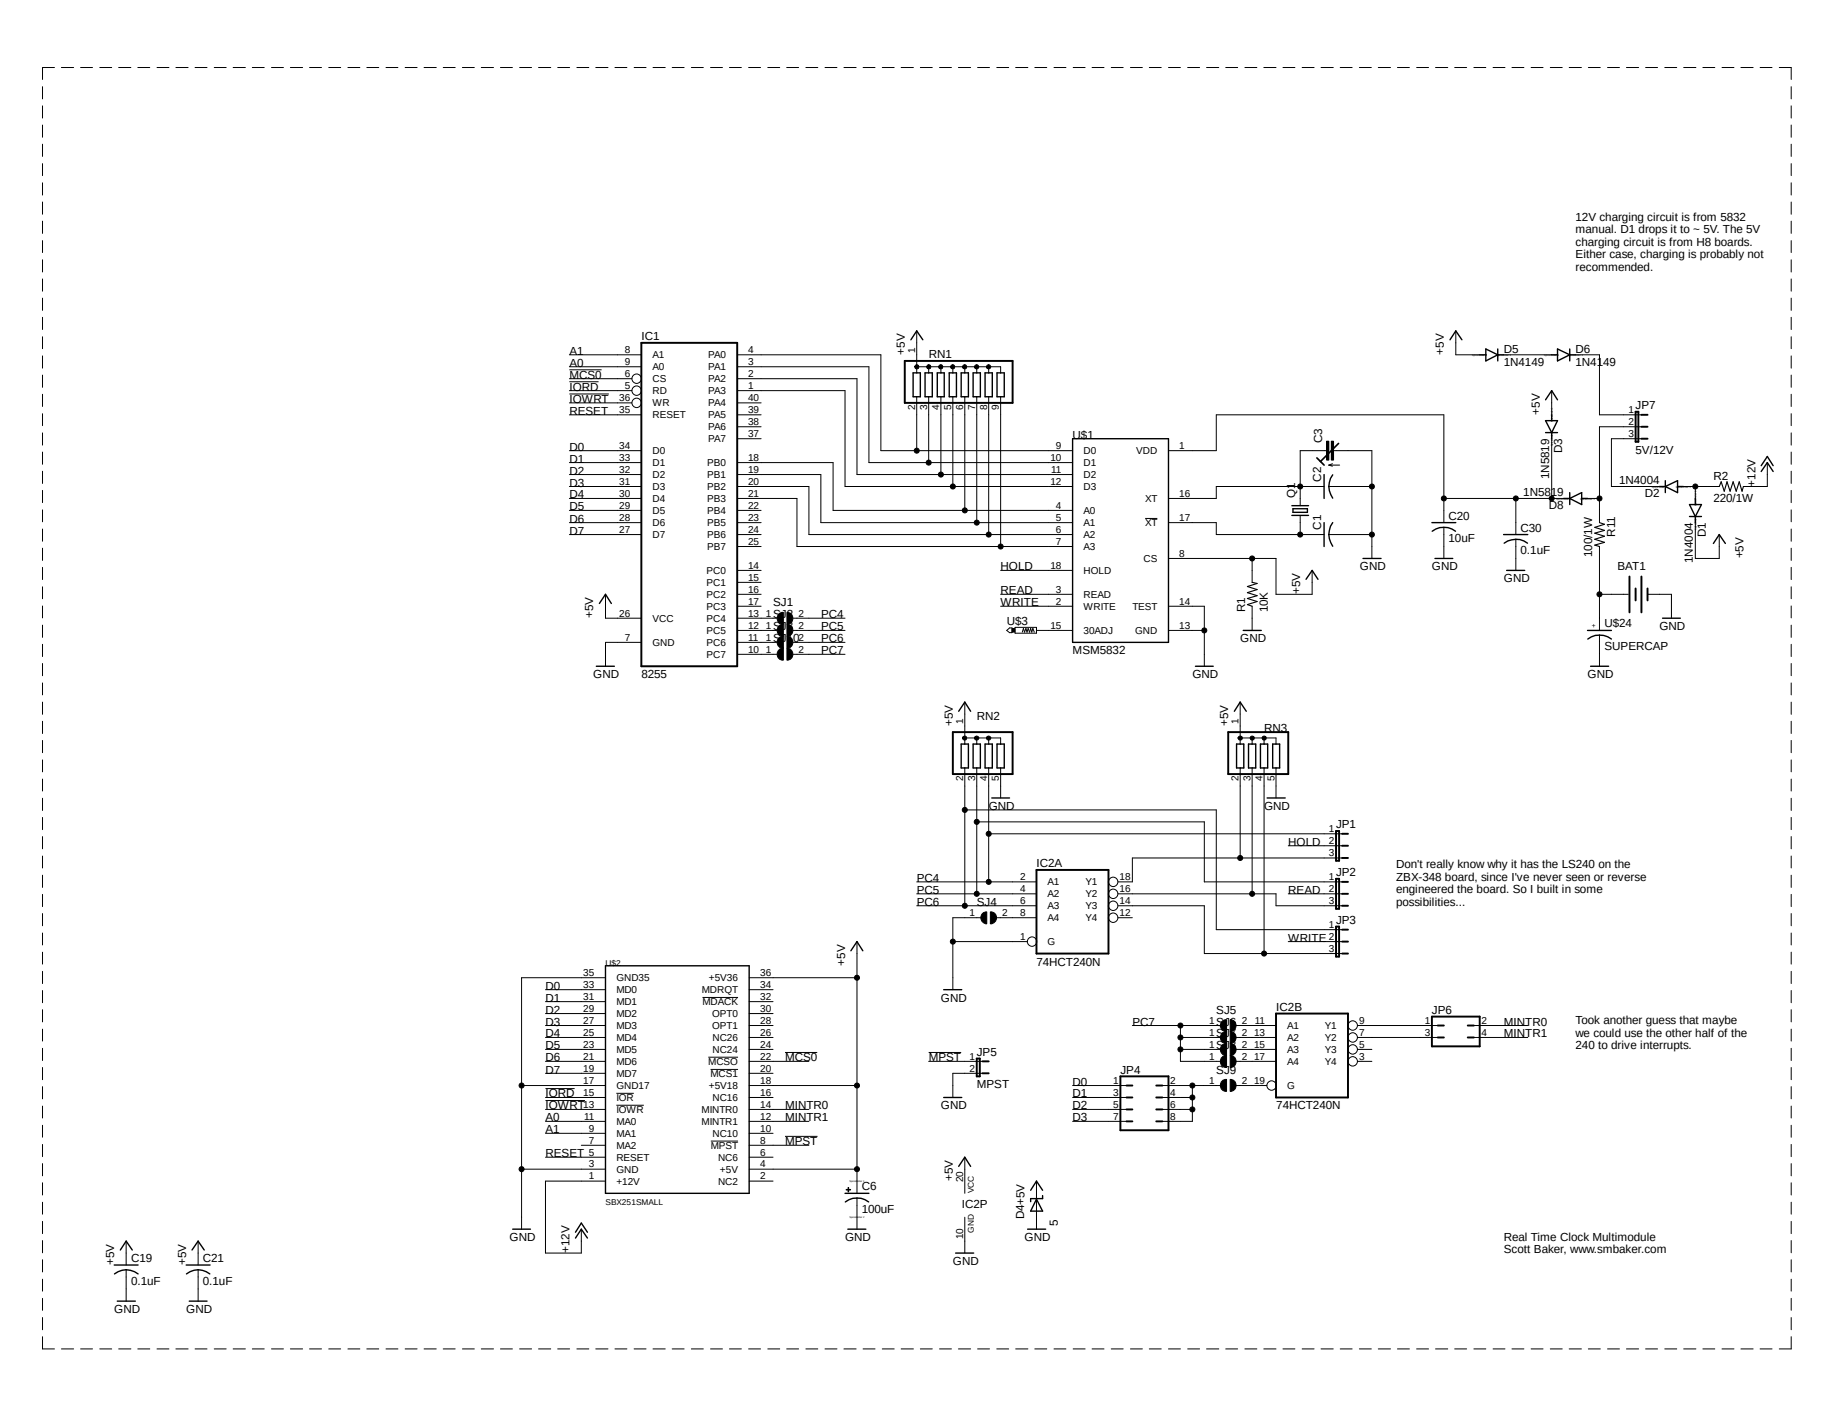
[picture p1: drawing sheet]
<svg xmlns="http://www.w3.org/2000/svg" width="279mm" height="216mm" viewBox="0 0 279 216" stroke-linecap="round" stroke-linejoin="round" font-family="sans-serif">
<path d="M6.4 10.2l266.6 195.5M273 10.2l-266.6 195.5" fill="none" stroke="#fff" stroke-width=".15"/>
<g fill="none" stroke="#000" stroke-width=".15">
<path d="M6.5 13.2v1.9M6.5 16.1v1.9M6.5 19v1.9M8.3 10.3h-1.8v1.8M9.4 10.3h1.8M12.3 10.3h1.8M15.2 10.3h1.8M18.1 10.3h1.8M21 10.3h1.8M23.9 10.3h1.8M26.8 10.3h1.9M29.7 10.3h1.8"/>
<path d="M32.6 10.3h1.9M35.5 10.3h1.9M38.4 10.3h1.9M41.4 10.3h1.8M44.2 10.3h1.9M47.2 10.3h1.8M50.1 10.3h1.8M53 10.3h1.8M55.9 10.3h1.8M58.8 10.3h1.8M61.7 10.3h1.8M64.6 10.3h1.9"/>
<path d="M67.5 10.3h1.8M70.4 10.3h1.9M73.3 10.3h1.9M76.2 10.3h1.9M79.2 10.3h1.8M82 10.3h1.9M85 10.3h1.8M87.9 10.3h1.8M90.8 10.3h1.8M93.7 10.3h1.8M96.6 10.3h1.8M99.5 10.3h1.8"/>
<path d="M102.4 10.3h1.8M105.3 10.3h1.8M108.2 10.3h1.9M111.1 10.3h1.8M114 10.3h1.9M117 10.3h1.8M119.8 10.3h1.9M122.8 10.3h1.8M125.7 10.3h1.8M128.6 10.3h1.8M131.5 10.3h1.8M134.4 10.3h1.8"/>
<path d="M137.3 10.3h1.8M140.2 10.3h1.8M143.1 10.3h1.8M146 10.3h1.9M148.9 10.3h1.8M151.8 10.3h1.9M154.7 10.3h1.9M157.6 10.3h1.9M160.6 10.3h1.8M163.5 10.3h1.8M166.4 10.3h1.8M169.3 10.3h1.8"/>
<path d="M172.2 10.3h1.8M175.1 10.3h1.8M178 10.3h1.8M180.9 10.3h1.9M183.8 10.3h1.9M186.7 10.3h1.9M189.7 10.3h1.8M192.5 10.3h1.9M195.5 10.3h1.8M198.4 10.3h1.8M201.3 10.3h1.8M204.2 10.3h1.8"/>
<path d="M207.1 10.3h1.8M210 10.3h1.8M212.9 10.3h1.8M215.8 10.3h1.8M218.7 10.3h1.9M221.6 10.3h1.8M224.5 10.3h1.9M227.5 10.3h1.8M230.3 10.3h1.9M233.3 10.3h1.8M236.2 10.3h1.8M239.1 10.3h1.8"/>
<path d="M242 10.3h1.8M244.9 10.3h1.8M247.8 10.3h1.8M250.7 10.3h1.8M253.6 10.3h1.8M256.5 10.3h1.9M259.4 10.3h1.8M262.3 10.3h1.9M265.2 10.3h1.9M268.1 10.3h1.9M271.1 10.3h1.8v1.8M272.9 13.2v1.9"/>
<path d="M272.9 16.1v1.9M272.9 19v1.9M6.5 22v1.8M6.5 24.9v1.9M6.5 27.9v1.8M6.5 30.8v1.8M6.5 33.7v1.9M6.5 36.7v1.8M6.5 39.6v1.8M272.9 22v1.8M272.9 24.9v1.9M272.9 27.9v1.8"/>
<path d="M272.9 30.8v1.8M272.9 33.7v1.9M272.9 36.7v1.8M272.9 39.6v1.8M6.5 42.5v1.9M6.5 45.4v1.9M6.5 48.3v1.9M6.5 51.3v1.8M6.5 54.2v1.9M6.5 57.1v1.9M86.7 56.3h5M86.7 58.2h4.5"/>
<path d="M86.7 54.1h11M86.7 55.9h11M86.7 57.7h9.6M86.7 59.5h9.6M112.3 57.7h18.3v14.6h32.8M112.3 54.1h21.9v14.6h29.2M112.3 55.9h20.1v14.6h31M112.3 59.5h16.4v14.6h34.7M139.4 55.7l.3-.2 .2 .2 .1 .2-.1 .2-.2 .1-.3-.1v-.2h.3h-.3zM139.7 55.9h12.7v.9M139.7 50.4v6.4M141.3 55.7l.2-.2 .2 .2 .1 .2-.1 .2-.2 .1-.2-.1-.1-.2h.3h-.3z"/>
<path d="M141.5 55.9v.9M143.1 55.7l.2-.2 .3 .2v.2v.2l-.3 .1-.2-.1-.1-.2 .3-.1v.1h-.3zM143.3 55.9v.9M144.9 55.7l.3-.2 .2 .2 .1 .2-.1 .2-.2 .1-.3-.1-.1-.2 .4-.1v.1h-.4zM145.2 55.9v.9M146.7 55.7l.3-.2 .2 .2 .1 .2-.1 .2-.2 .1-.3-.1-.1-.2h.4h-.4zM147 55.9v.9M148.5 55.7l.3-.2 .2 .2 .1 .2-.1 .2-.2 .1-.3-.1v-.2h.3h-.3zM148.8 55.9v.9M150.4 55.7l.2-.2 .2 .2 .2 .2-.2 .2-.2 .1-.2-.1-.1-.2h.4h-.4zM150.6 55.9v.9M221.8 50.4v3.7h3.6"/>
<path d="M229.1 54.1h7.3M236.4 59.5v3.7M240 54.1h3.7v9.1h6.4M272.9 42.5v1.9M272.9 45.4v1.9M272.9 48.3v1.9M272.9 51.3v1.8M272.9 54.2v1.9M272.9 57.1v1.9M6.5 60.1v1.8M6.5 63v1.9M6.5 66v1.8"/>
<path d="M6.5 68.9v1.8M6.5 71.8v1.9M6.5 74.7v1.9M6.5 77.7v1.8M86.7 60h6.1M86.7 61.4h9.6M86.7 63.2h11M86.7 70.5h11M86.7 72.3h11M86.7 74.1h11M86.7 75.9h11M86.7 77.8h11"/>
<path d="M86.7 79.6h11M86.7 68.7h11M112.3 61.4h3.7M112.3 63.2h3.7M112.3 65h3.7M112.3 66.8h3.7M112.3 70.5h14.6v7.3h36.5M112.3 72.3h12.8v7.3h38.3M112.3 74.1h10.9v7.3h40.2M112.3 75.9h9.1v7.4h42M112.3 77.8h3.7M112.3 79.6h3.7"/>
<path d="M139.7 60.5v8.2M141.5 60.5v10M143.3 60.5v11.8M145.2 60.5v13.6M147 60.5v17.3M148.8 60.5v19.1M150.6 60.5v20.9M152.4 60.5v22.8M174.5 79h1.8M178 68.7h7.3v-5.5h34.7v16.4M178 79.6h7.3v1.8h16.4M198.1 78.5v2.9"/>
<path d="M201.7 74.1h-16.4v1.8h-7.3M202.1 67.2h.3v2.9h-.3zM202.1 68.7h-4v8.3M202.4 74.1h6.6M202.4 70.9h1.7M202.4 70.9l.6 .1M202.8 67.2h.4v2.9h-.4zM203 70.7l-.6 .2M203.2 68.7h5.8v16.4M220 75.9h18.2M230.9 75.9v5.5M236.4 66.8v9.1"/>
<path d="M241.9 75.9h1.8M250.1 65h-6.4v14.6M250.1 66.8h-4.6v7.3h7.3M256.5 74.1h5.4M258.3 79.6v5.5h3.6v-3.7M258.3 74.1v1.8M269.2 70.5v3.6h-3.6M272.9 60.1v1.8M272.9 63v1.9M272.9 66v1.8M272.9 68.9v1.8M272.9 71.8v1.9"/>
<path d="M272.9 74.7v1.9M272.9 77.7v1.8M6.5 80.6v1.9M6.5 83.5v1.9M6.5 86.4v1.9M6.5 89.4v1.8M6.5 92.3v1.8M6.5 95.2v1.9M6.5 98.2v1.8M86.7 81.4h11M92.2 90.6v3.6h5.5M97.7 97.9h-5.5v3.6"/>
<path d="M112.3 81.4h3.7M112.3 83.3h3.7M112.3 86.9h3.7M112.3 88.7h3.7M112.3 90.6h3.7M112.3 92.4h3.7M112.3 94.2h6.1M112.3 96.1h6.1M112.3 97.9h6.1M112.3 99.7h6.1M118.5 93.7l.3-.3 .5-.1v1.8a.91 .91 0 0 1-.8-.4 .91 .91 0 0 1 0-1zM118.5 95.5l.3-.3 .5-.1v1.8a.91 .91 0 0 1-.8-.4 .91 .91 0 0 1 0-1z"/>
<path d="M118.5 97.3l.3-.2 .5-.2v1.9a.91 .91 0 0 1-.8-.5 .91 .91 0 0 1 0-1zM118.8 98.9l.5-.1v1.8a.92 .92 0 0 1-.9-.6 .92 .92 0 0 1 .4-1.1zM119.9 93.3a.91 .91 0 0 1 .9 .9 .91 .91 0 0 1-.9 .9zM119.9 95.1a.91 .91 0 0 1 .9 .9 .91 .91 0 0 1-.9 .9zM119.9 96.9a.91 .91 0 0 1 .9 1 .91 .91 0 0 1-.9 .9zM119.9 98.8a.91 .91 0 0 1 .9 .9 .91 .91 0 0 1-.9 .9zM120.8 94.2h7.9M120.8 96.1h7.9M120.8 97.9h7.9M120.8 99.7h7.9M152.4 86.9h11M152.4 90.6h11"/>
<path d="M152.4 92.4h11M153.4 96.1l.4-.4h.4v.7h-.4zM154.2 95.8h.4v.5h-.4zM154.6 95.6h3.3v.9h-3.3zM155.7 96.3l.2-.5 .2 .5 .2-.5 .2 .5 .1-.5 .2 .5 .2-.5 .2 .5 .2-.5 .2 .5M157.9 96.1h5.5M178 85.1h16.4v5.5h5.5v-3.7M178 92.4h5.5v9.1M178 96.1h5.5M190.8 85.1v3.6M190.8 92.4v3.7M202.4 81.4h6.6"/>
<path d="M220 80.3v4.8M230.9 82.2v4.7M243.7 90.6h4.4M243.7 83.3v12.8M243.7 96.8v4.7M251 90.6h3.6v3.6M272.9 80.6v1.9M272.9 83.5v1.9M272.9 86.4v1.9M272.9 89.4v1.8M272.9 92.3v1.8M272.9 95.2v1.9"/>
<path d="M272.9 98.2v1.8M6.5 101.1v1.9M6.5 104.1v1.8M6.5 107v1.8M6.5 109.9v1.9M6.5 112.8v1.9M6.5 115.8v1.8M6.5 118.7v1.8M146.7 112.2l.3-.1 .2 .1 .1 .2-.1 .3-.2 .1-.3-.1-.1-.3h.4h-.4zM147 107v6.4M147 117v21M147 112.4h5.4v1"/>
<path d="M148.5 112.2l.3-.1 .2 .1 .1 .2-.1 .3-.2 .1-.3-.1v-.3h.3h-.3zM148.8 112.4v1M148.8 117v19.2M150.4 112.2l.2-.1 .2 .1 .2 .2-.2 .3-.2 .1-.2-.1-.1-.3h.4h-.4zM150.6 112.4v1M150.6 117v17.4M152.4 117v4.6M188.7 112.2l.2-.1 .3 .1 .1 .2-.1 .3-.3 .1-.2-.1-.1-.3h.4h-.4zM188.9 112.4h5.5v1M188.9 107v6.4M188.9 117v13.7M190.5 112.2l.3-.1 .2 .1 .1 .2-.1 .3-.2 .1-.3-.1v-.3h.3h-.3z"/>
<path d="M190.8 112.4v1M190.8 117v19.2M192.4 112.2l.2-.1 .2 .1 .1 .2-.1 .3-.2 .1-.2-.1-.1-.3h.3h-.3zM192.6 112.4v1M192.6 117v28.3M194.4 117v4.6M272.9 101.1v1.9M272.9 104.1v1.8M272.9 107v1.8M272.9 109.9v1.9M272.9 112.8v1.9M272.9 115.8v1.8"/>
<path d="M272.9 118.7v1.8M6.5 121.6v1.9M6.5 124.5v1.9M6.5 127.5v1.8M6.5 130.4v1.8M6.5 133.3v1.9M6.5 136.3v1.8M6.5 139.2v1.9M139.7 134.4h18.2M139.7 136.2h18.2M139.7 138h18.2M147 123.4h38.3v18.2h19.2"/>
<path d="M148.8 125.2h34.7v9.2h21M149.4 139.8h-4.2v11M149.6 139.3l.2-.2 .5-.2v1.9a.93 .93 0 0 1-.7-1.5zM150.6 127h53.9M150.9 138.9a.91 .91 0 0 1 .9 .9 .91 .91 0 0 1-.9 1zM151.8 139.8h6.1M170.3 136.2h24.1v1.8h10.1M170.3 138h13.2v7.3h21M170.3 139.8h2.2M196.3 136.2h8.2M196.3 128.9h8.2M204.5 130.7h-32v3.7h-2.2"/>
<path d="M272.9 121.6v1.9M272.9 124.5v1.9M272.9 127.5v1.8M272.9 130.4v1.8M272.9 133.3v1.9M272.9 136.3v1.8M272.9 139.2v1.9M6.5 142.2v1.8M6.5 145.1v1.8M6.5 148v1.9M6.5 150.9v1.9M6.5 153.8v1.9"/>
<path d="M6.5 156.8v1.8M6.5 159.7v1.9M83.1 156.3h9.1M83.1 158.1h9.1M83.1 159.9h9.1M83.1 154.4h9.1M83.1 152.6h9.1M83.1 150.8h9.1M92.2 149h-12.7v38.3M107 152h5.4M114.1 156.3h3.7M114.1 158.1h3.7"/>
<path d="M114.1 159.9h3.7M114.1 154.4h3.7M114.1 152.6h3.7M114.1 150.8h3.7M114.1 149h16.5M130.6 143.5v38.3M145.2 143.5h11.3M172.5 156.3h13.4M179.8 156.3v5.4h6.1M179.8 158.1h6.1M179.8 159.9h6.1M186.1 155.7l.2-.2 .6-.1v1.8a.93 .93 0 0 1-.8-1.5z"/>
<path d="M186.1 157.6l.2-.3 .6-.1v1.8a.93 .93 0 0 1-.8-1.4zM186.1 159.4l.2-.3 .6-.1v1.8a.93 .93 0 0 1-.8-1.4zM187.4 155.4a.91 .91 0 0 1 .9 .9 .91 .91 0 0 1-.9 .9zM187.4 157.2a.91 .91 0 0 1 .9 .9 .91 .91 0 0 1-.9 .9zM187.4 159a.91 .91 0 0 1 .9 .9 .91 .91 0 0 1-.9 .9zM188.3 156.3h6.1M188.3 158.1h6.1M188.3 159.9h6.1M196.3 143.5h8.2M206.8 156.3h12.2M206.8 158.1h12.2M206.8 159.9h2.2"/>
<path d="M224.5 156.3h8.2M224.5 158.1h8.2M272.9 142.2v1.8M272.9 145.1v1.8M272.9 148v1.9M272.9 150.9v1.9M272.9 153.8v1.9M272.9 156.8v1.8M272.9 159.7v1.9M6.5 162.6v1.9M6.5 165.6v1.8M6.5 168.5v1.8"/>
<path d="M6.5 171.4v1.9M6.5 174.4v1.8M6.5 177.3v1.9M79.5 165.4h12.7M79.5 178.1h12.7M83.1 165.9h4.4M83.1 167.7h6M83.1 161.7h9.1M83.1 163.5h9.1M83.1 167.2h9.1M83.1 169h9.1M83.1 170.9h9.1"/>
<path d="M83.1 172.7h9.1M83.1 176.3h9.1M88.6 174.5h3.6M92.2 180h-9.1v10.9h5.5v-3.6M93.9 168.4h4.2M93.9 166.6h2.7M107.9 161.1h4.5M108.2 162.9h4.2M108.3 173.9h4.1M114.1 161.7h9.1M114.1 163.5h3.7M114.1 165.4h16.5"/>
<path d="M114.1 167.2h3.7M114.1 169h9.1M114.1 170.9h9.1M114.1 180h3.7M114.1 178.1h16.5M114.1 174.5h9.1M114.1 172.7h3.7M114.1 176.3h3.7M119.6 160.4h4.9M119.6 173.1h4.9M141.5 160.4h4.9M141.5 161.7h8.2"/>
<path d="M147 176.3v5.5M149.7 163.5h-4.5v3.7M157.9 180v7.3M163.4 165.4h8.2M163.4 167.2h8.2M163.4 169h8.2M163.4 170.9h8.2M177.1 165.4h8.8M177.1 167.2h4.6M177.1 169h4.6M181.7 165.4v5.5h-4.6M186.1 161.2l.2-.2 .6-.2v1.8a.91 .91 0 0 1-.9-.4 .91 .91 0 0 1 .1-1z"/>
<path d="M186.1 164.8l.2-.2 .6-.1v1.8a.91 .91 0 0 1-.9-.5 .91 .91 0 0 1 .1-1zM187.4 160.8a.91 .91 0 0 1 .9 .9 .91 .91 0 0 1-.9 .9zM187.4 164.5a.91 .91 0 0 1 .9 .9 .91 .91 0 0 1-.9 .9zM188.3 161.7h6.1M188.3 165.4h4.7M206.8 161.7h2.2M272.9 162.6v1.9M272.9 165.6v1.8M272.9 168.5v1.8M272.9 171.4v1.9M272.9 174.4v1.8M272.9 177.3v1.9"/>
<path d="M6.5 180.2v1.9M6.5 183.2v1.8M6.5 186.1v1.9M6.5 189v1.9M6.5 191.9v1.9M6.5 194.9v1.8M6.5 197.8v1.8M19.2 189.1v3.6M19.2 193.5v4.7M30.2 189.1v3.6M30.2 193.5v4.7M128.9 181.2h.7v.1h-.7z"/>
<path d="M129.2 180.9h.1v.7h-.1zM130.6 182.5v4.8M147 185.5v5.4M272.9 180.2v1.9M272.9 183.2v1.8M272.9 186.1v1.9M272.9 189v1.9M272.9 191.9v1.9M272.9 194.9v1.8M272.9 197.8v1.8M6.5 200.7v1.9M6.5 203.7v1.8h1.8"/>
<path d="M9.4 205.5h1.8M12.3 205.5h1.8M15.2 205.5h1.8M18.1 205.5h1.8M21 205.5h1.8M23.9 205.5h1.8M26.8 205.5h1.9M29.7 205.5h1.8M32.6 205.5h1.9M35.5 205.5h1.9M38.4 205.5h1.9M41.4 205.5h1.8"/>
<path d="M44.2 205.5h1.9M47.2 205.5h1.8M50.1 205.5h1.8M53 205.5h1.8M55.9 205.5h1.8M58.8 205.5h1.8M61.7 205.5h1.8M64.6 205.5h1.9M67.5 205.5h1.8M70.4 205.5h1.9M73.3 205.5h1.9M76.2 205.5h1.9"/>
<path d="M79.2 205.5h1.8M82 205.5h1.9M85 205.5h1.8M87.9 205.5h1.8M90.8 205.5h1.8M93.7 205.5h1.8M96.6 205.5h1.8M99.5 205.5h1.8M102.4 205.5h1.8M105.3 205.5h1.8M108.2 205.5h1.9M111.1 205.5h1.8"/>
<path d="M114 205.5h1.9M117 205.5h1.8M119.8 205.5h1.9M122.8 205.5h1.8M125.7 205.5h1.8M128.6 205.5h1.8M131.5 205.5h1.8M134.4 205.5h1.8M137.3 205.5h1.8M140.2 205.5h1.8M143.1 205.5h1.8M146 205.5h1.9"/>
<path d="M148.9 205.5h1.8M151.8 205.5h1.9M154.7 205.5h1.9M157.6 205.5h1.9M160.6 205.5h1.8M163.5 205.5h1.8M166.4 205.5h1.8M169.3 205.5h1.8M172.2 205.5h1.8M175.1 205.5h1.8M178 205.5h1.8M180.9 205.5h1.9"/>
<path d="M183.8 205.5h1.9M186.7 205.5h1.9M189.7 205.5h1.8M192.5 205.5h1.9M195.5 205.5h1.8M198.4 205.5h1.8M201.3 205.5h1.8M204.2 205.5h1.8M207.1 205.5h1.8M210 205.5h1.8M212.9 205.5h1.8M215.8 205.5h1.8"/>
<path d="M218.7 205.5h1.9M221.6 205.5h1.8M224.5 205.5h1.9M227.5 205.5h1.8M230.3 205.5h1.9M233.3 205.5h1.8M236.2 205.5h1.8M239.1 205.5h1.8M242 205.5h1.8M244.9 205.5h1.8M247.8 205.5h1.8M250.7 205.5h1.8"/>
<path d="M253.6 205.5h1.8M256.5 205.5h1.9M259.4 205.5h1.8M262.3 205.5h1.9M265.2 205.5h1.9M268.1 205.5h1.9M272.9 203.7v1.8h-1.8M272.9 200.7v1.9"/>
<circle cx="97" cy="59.5" r=".72"/>
<circle cx="97" cy="57.7" r=".72"/>
<circle cx="97" cy="61.4" r=".72"/>
<circle cx="139.7" cy="68.7" r=".38"/>
<circle cx="141.5" cy="70.5" r=".38"/>
<circle cx="143.3" cy="72.3" r=".38"/>
<circle cx="145.2" cy="74.1" r=".38"/>
<circle cx="147" cy="77.8" r=".38"/>
<circle cx="148.8" cy="79.6" r=".38"/>
<circle cx="198.1" cy="74.1" r=".38"/>
<circle cx="209" cy="74.1" r=".38"/>
<circle cx="220" cy="75.9" r=".38"/>
<circle cx="230.9" cy="75.9" r=".38"/>
<circle cx="236.4" cy="75.9" r=".38"/>
<circle cx="243.7" cy="75.9" r=".38"/>
<circle cx="258.3" cy="74.1" r=".38"/>
<circle cx="150.6" cy="81.4" r=".38"/>
<circle cx="152.4" cy="83.3" r=".38"/>
<circle cx="183.5" cy="96.1" r=".38"/>
<circle cx="190.8" cy="85.1" r=".38"/>
<circle cx="198.1" cy="81.4" r=".38"/>
<circle cx="209" cy="81.4" r=".38"/>
<circle cx="243.7" cy="90.6" r=".38"/>
<circle cx="147" cy="123.4" r=".38"/>
<circle cx="147" cy="138" r=".38"/>
<circle cx="148.8" cy="125.2" r=".38"/>
<circle cx="148.8" cy="136.2" r=".38"/>
<circle cx="150.6" cy="127" r=".38"/>
<circle cx="150.6" cy="134.4" r=".38"/>
<circle cx="169.6" cy="138" r=".72"/>
<circle cx="169.6" cy="136.2" r=".72"/>
<circle cx="169.6" cy="134.4" r=".72"/>
<circle cx="169.6" cy="139.8" r=".72"/>
<circle cx="188.9" cy="130.7" r=".38"/>
<circle cx="190.8" cy="136.2" r=".38"/>
<circle cx="130.6" cy="149" r=".38"/>
<circle cx="145.2" cy="143.5" r=".38"/>
<circle cx="157.2" cy="143.5" r=".72"/>
<circle cx="179.8" cy="156.3" r=".38"/>
<circle cx="179.8" cy="159.9" r=".38"/>
<circle cx="179.8" cy="158.1" r=".38"/>
<circle cx="192.6" cy="145.3" r=".38"/>
<circle cx="206.1" cy="159.9" r=".72"/>
<circle cx="206.1" cy="158.1" r=".72"/>
<circle cx="206.1" cy="156.3" r=".72"/>
<circle cx="79.5" cy="178.1" r=".38"/>
<circle cx="79.5" cy="165.4" r=".38"/>
<circle cx="130.6" cy="178.1" r=".38"/>
<circle cx="130.6" cy="165.4" r=".38"/>
<circle cx="181.7" cy="165.4" r=".38"/>
<circle cx="181.7" cy="167.2" r=".38"/>
<circle cx="181.7" cy="169" r=".38"/>
<circle cx="193.7" cy="165.4" r=".72"/>
<circle cx="206.1" cy="161.7" r=".72"/>
</g>
<g fill="none" stroke="#000" stroke-width=".21">
<path d="M138.8 51.8l.9-1.4 .9 1.4M139.1 56.8h1.1v3.7h-1.1zM140.9 56.8h1.1v3.7h-1.1zM142.8 56.8h1v3.7h-1zM144.6 56.8h1.1v3.7h-1.1zM146.4 56.8h1.1v3.7h-1.1zM148.3 56.8h1.1v3.7h-1.1zM150.1 56.8h1.1v3.7h-1.1zM151.9 56.8h1.1v3.7h-1.1zM220.9 51.8l.9-1.4 .9 1.4M225.4 54.1h1M226.4 53.2l1.8 .9-1.8 .9z"/>
<path d="M228.2 53.2v1.8M228.2 54.1h.9M236.4 54.1h.9M237.3 53.2l1.8 .9-1.8 .9zM239.1 54.1h.9M239.1 53.2v1.8M163.4 66.8h14.6v31.1h-14.6zM196.8 77h2.5M196.8 78.5h2.5M197 77.5h2.2v.6h-2.2zM201.7 72.3v3.6M201.7 79.6v3.7"/>
<path d="M203 79.6a3 3 0 0 0 0 3.6M203 72.3a2.96 2.96 0 0 0 0 3.6M218.1 79.6h3.7M235.5 60.9l.9-1.4 .9 1.4M235.5 64.1h1.8l-.9 1.8zM235.5 65.9h1.8M236.4 63.2v.9M236.4 65.9v.9M238.2 75.9h.9M239.1 75.1v1.8M239.1 75.9l1.9-.8v1.8zM241 75.9h.9"/>
<path d="M252.8 74.1h.9M253.7 74.1l1.9-.9v1.9zM253.7 73.2v1.9M255.6 74.1h.9M257.4 76.9h1.8l-.9 1.8zM257.4 78.7h1.8M258.3 75.9v1M258.3 78.7v.9M268.3 71.8l.9-1.3 .9 1.3M268.3 71l.9-1.4 .9 1.4M91.3 91.9l.9-1.3 .9 1.3M189.4 96.1h2.8"/>
<path d="M199 88.3l.9-1.4 .9 1.4M207.6 85.1h2.8M218.2 80.9a2.96 2.96 0 0 1 3.5 0M218.6 85.1h2.7M229.1 81.4h3.6M229.2 82.8a2.96 2.96 0 0 1 3.5 0M229.5 86.9h2.8M241.9 96.1h3.6M241.9 97.4a3 3 0 0 1 3.6 0M253.3 94.2h2.7M261 82.8l.9-1.4 .9 1.4M90.8 101.5h2.8"/>
<path d="M146 108.4l1-1.4 .9 1.4M146.4 113.4h1.1v3.6h-1.1zM148.3 113.4h1.1v3.6h-1.1zM150.1 113.4h1.1v3.6h-1.1zM151.9 113.4h1.1v3.6h-1.1zM182.1 101.5h2.7M188 108.4l.9-1.4 1 1.4M188.4 113.4h1.1v3.6h-1.1zM190.2 113.4h1.1v3.6h-1.1zM192 113.4h1.1v3.6h-1.1zM193.9 113.4h1v3.6h-1zM242.3 101.5h2.8"/>
<path d="M151.1 121.6h2.7M193 121.6h2.8M92.2 147.2h21.9v34.6h-21.9zM129.6 144.9l1-1.4 .8 1.4M143.8 150.8h2.7M143.8 167.2h2.7M146 177.7l1-1.4 .9 1.4M17.4 192.7h3.6M17.4 194.1a2.87 2.87 0 0 1 3.6 0M17.9 198.2h2.7M18.3 190.5l.9-1.4 1 1.4M28.4 192.7h3.6"/>
<path d="M28.4 194.1a2.81 2.81 0 0 1 3.6 0M28.8 198.2h2.7M29.3 190.5l.9-1.4 .9 1.4M78.1 187.3h2.7M87.7 188.6l.9-1.3 .9 1.3M87.7 187.7l.9-1.3 .9 1.3M128.7 181.8h3.7M128.8 183.1a2.96 2.96 0 0 1 3.5 0M129.2 187.3h2.7M145.6 190.9h2.7M156.5 187.3h2.8M157 181.4l.9-1.4 .9 1.4"/>
<path d="M157.9 182.7l.9 1.8h-1.8zM158.8 182.2v.4h-1.8v.5"/>
</g>
<g fill="#000">
<path d="M139.4 55.7l.3-.2 .2 .2 .1 .2-.1 .2-.2 .1-.3-.1v-.2h.3h-.3z" fill-rule="evenodd"/>
<path d="M141.3 55.7l.2-.2 .2 .2 .1 .2-.1 .2-.2 .1-.2-.1-.1-.2h.3h-.3z" fill-rule="evenodd"/>
<path d="M143.1 55.7l.2-.2 .3 .2v.2v.2l-.3 .1-.2-.1-.1-.2 .3-.1v.1h-.3z" fill-rule="evenodd"/>
<path d="M144.9 55.7l.3-.2 .2 .2 .1 .2-.1 .2-.2 .1-.3-.1-.1-.2 .4-.1v.1h-.4z" fill-rule="evenodd"/>
<path d="M146.7 55.7l.3-.2 .2 .2 .1 .2-.1 .2-.2 .1-.3-.1-.1-.2h.4h-.4z" fill-rule="evenodd"/>
<path d="M148.5 55.7l.3-.2 .2 .2 .1 .2-.1 .2-.2 .1-.3-.1v-.2h.3h-.3z" fill-rule="evenodd"/>
<path d="M150.4 55.7l.2-.2 .2 .2 .2 .2-.2 .2-.2 .1-.2-.1-.1-.2h.4h-.4z" fill-rule="evenodd"/>
<path d="M118.5 93.7l.3-.3 .5-.1v1.8a.91 .91 0 0 1-.8-.4 .91 .91 0 0 1 0-1z" fill-rule="evenodd"/>
<path d="M118.5 95.5l.3-.3 .5-.1v1.8a.91 .91 0 0 1-.8-.4 .91 .91 0 0 1 0-1z" fill-rule="evenodd"/>
<path d="M118.5 97.3l.3-.2 .5-.2v1.9a.91 .91 0 0 1-.8-.5 .91 .91 0 0 1 0-1z" fill-rule="evenodd"/>
<path d="M118.8 98.9l.5-.1v1.8a.92 .92 0 0 1-.9-.6 .92 .92 0 0 1 .4-1.1z" fill-rule="evenodd"/>
<path d="M119.9 93.3a.91 .91 0 0 1 .9 .9 .91 .91 0 0 1-.9 .9z" fill-rule="evenodd"/>
<path d="M119.9 95.1a.91 .91 0 0 1 .9 .9 .91 .91 0 0 1-.9 .9z" fill-rule="evenodd"/>
<path d="M119.9 96.9a.91 .91 0 0 1 .9 1 .91 .91 0 0 1-.9 .9z" fill-rule="evenodd"/>
<path d="M119.9 98.8a.91 .91 0 0 1 .9 .9 .91 .91 0 0 1-.9 .9z" fill-rule="evenodd"/>
<path d="M154.2 95.8h.4v.5h-.4z" fill-rule="evenodd"/>
<path d="M146.7 112.2l.3-.1 .2 .1 .1 .2-.1 .3-.2 .1-.3-.1-.1-.3h.4h-.4z" fill-rule="evenodd"/>
<path d="M148.5 112.2l.3-.1 .2 .1 .1 .2-.1 .3-.2 .1-.3-.1v-.3h.3h-.3z" fill-rule="evenodd"/>
<path d="M150.4 112.2l.2-.1 .2 .1 .2 .2-.2 .3-.2 .1-.2-.1-.1-.3h.4h-.4z" fill-rule="evenodd"/>
<path d="M188.7 112.2l.2-.1 .3 .1 .1 .2-.1 .3-.3 .1-.2-.1-.1-.3h.4h-.4z" fill-rule="evenodd"/>
<path d="M190.5 112.2l.3-.1 .2 .1 .1 .2-.1 .3-.2 .1-.3-.1v-.3h.3h-.3z" fill-rule="evenodd"/>
<path d="M192.4 112.2l.2-.1 .2 .1 .1 .2-.1 .3-.2 .1-.2-.1-.1-.3h.3h-.3z" fill-rule="evenodd"/>
<path d="M149.6 139.3l.2-.2 .5-.2v1.9a.93 .93 0 0 1-.7-1.5z" fill-rule="evenodd"/>
<path d="M150.9 138.9a.91 .91 0 0 1 .9 .9 .91 .91 0 0 1-.9 1z" fill-rule="evenodd"/>
<path d="M186.1 155.7l.2-.2 .6-.1v1.8a.93 .93 0 0 1-.8-1.5z" fill-rule="evenodd"/>
<path d="M186.1 157.6l.2-.3 .6-.1v1.8a.93 .93 0 0 1-.8-1.4z" fill-rule="evenodd"/>
<path d="M186.1 159.4l.2-.3 .6-.1v1.8a.93 .93 0 0 1-.8-1.4z" fill-rule="evenodd"/>
<path d="M187.4 155.4a.91 .91 0 0 1 .9 .9 .91 .91 0 0 1-.9 .9z" fill-rule="evenodd"/>
<path d="M187.4 157.2a.91 .91 0 0 1 .9 .9 .91 .91 0 0 1-.9 .9z" fill-rule="evenodd"/>
<path d="M187.4 159a.91 .91 0 0 1 .9 .9 .91 .91 0 0 1-.9 .9z" fill-rule="evenodd"/>
<path d="M186.1 161.2l.2-.2 .6-.2v1.8a.91 .91 0 0 1-.9-.4 .91 .91 0 0 1 .1-1z" fill-rule="evenodd"/>
<path d="M186.1 164.8l.2-.2 .6-.1v1.8a.91 .91 0 0 1-.9-.5 .91 .91 0 0 1 .1-1z" fill-rule="evenodd"/>
<path d="M187.4 160.8a.91 .91 0 0 1 .9 .9 .91 .91 0 0 1-.9 .9z" fill-rule="evenodd"/>
<path d="M187.4 164.5a.91 .91 0 0 1 .9 .9 .91 .91 0 0 1-.9 .9z" fill-rule="evenodd"/>
<path d="M128.9 181.2h.7v.1h-.7z" fill-rule="evenodd"/>
<path d="M129.2 180.9h.1v.7h-.1z" fill-rule="evenodd"/>
<circle cx="139.7" cy="68.7" r=".38"/>
<circle cx="141.5" cy="70.5" r=".38"/>
<circle cx="143.3" cy="72.3" r=".38"/>
<circle cx="145.2" cy="74.1" r=".38"/>
<circle cx="147" cy="77.8" r=".38"/>
<circle cx="148.8" cy="79.6" r=".38"/>
<circle cx="198.1" cy="74.1" r=".38"/>
<circle cx="209" cy="74.1" r=".38"/>
<circle cx="220" cy="75.9" r=".38"/>
<circle cx="230.9" cy="75.9" r=".38"/>
<circle cx="236.4" cy="75.9" r=".38"/>
<circle cx="243.7" cy="75.9" r=".38"/>
<circle cx="258.3" cy="74.1" r=".38"/>
<circle cx="150.6" cy="81.4" r=".38"/>
<circle cx="152.4" cy="83.3" r=".38"/>
<circle cx="183.5" cy="96.1" r=".38"/>
<circle cx="190.8" cy="85.1" r=".38"/>
<circle cx="198.1" cy="81.4" r=".38"/>
<circle cx="209" cy="81.4" r=".38"/>
<circle cx="243.7" cy="90.6" r=".38"/>
<circle cx="147" cy="123.4" r=".38"/>
<circle cx="147" cy="138" r=".38"/>
<circle cx="148.8" cy="125.2" r=".38"/>
<circle cx="148.8" cy="136.2" r=".38"/>
<circle cx="150.6" cy="127" r=".38"/>
<circle cx="150.6" cy="134.4" r=".38"/>
<circle cx="188.9" cy="130.7" r=".38"/>
<circle cx="190.8" cy="136.2" r=".38"/>
<circle cx="130.6" cy="149" r=".38"/>
<circle cx="145.2" cy="143.5" r=".38"/>
<circle cx="179.8" cy="156.3" r=".38"/>
<circle cx="179.8" cy="159.9" r=".38"/>
<circle cx="179.8" cy="158.1" r=".38"/>
<circle cx="192.6" cy="145.3" r=".38"/>
<circle cx="79.5" cy="178.1" r=".38"/>
<circle cx="79.5" cy="165.4" r=".38"/>
<circle cx="130.6" cy="178.1" r=".38"/>
<circle cx="130.6" cy="165.4" r=".38"/>
<circle cx="181.7" cy="165.4" r=".38"/>
<circle cx="181.7" cy="167.2" r=".38"/>
<circle cx="181.7" cy="169" r=".38"/>
</g>
<g fill="none" stroke="#000" stroke-width=".3">
<path d="M97.7 52.2h14.6v49.3h-14.6zM137.8 55h16.5v6.4h-16.5zM249.2 62.7h.4v4.6h-.4zM250.1 66.8h.9M250.1 65h.9M250.1 63.2h.9M248.2 87.8v5.5M249.2 89.7v1.8M250.1 87.8v5.5M251 89.7v1.8M145.2 111.5h9.1v6.4h-9.1zM187.1 111.5h9.2v6.4h-9.2z"/>
<path d="M157.9 132.5h11v12.8h-11zM203.5 126.6h.5v4.5h-.5zM203.5 133.9h.5v4.6h-.5zM204.5 130.7h.9M204.5 128.9h.9M204.5 127h.9M204.5 138h.9M204.5 136.2h.9M204.5 134.4h.9M194.4 154.4h11v12.8h-11zM203.5 141.2h.5v4.6h-.5zM204.5 145.3h.9"/>
<path d="M204.5 143.5h.9M204.5 141.6h.9M218.1 154.9h7.3v4.5h-7.3zM219 156.3h1M219 158.1h1M223.6 156.3h.9M223.6 158.1h.9M148.8 161.3h.5v2.7h-.5zM149.7 161.7h.9M149.7 163.5h.9M170.7 164h7.3v8.2h-7.3zM171.6 167.2h.9"/>
<path d="M171.6 165.4h.9M171.6 169h.9M171.6 170.9h.9M176.1 167.2h1M176.1 165.4h1M176.1 169h1M176.1 170.9h1"/>
</g>
<path d="M200.6 69.8l1.1 1.1M203.9 67.6l-2.7 2.7" fill="none" stroke="#000" stroke-width=".25"/>
<path d="M202.3 67.2v2.9M203 67.2v2.9" fill="none" stroke="#000" stroke-width=".34"/>
<path d="M243.7 79.6l.7 .3-1.4 .4 1.4 .5-1.4 .4 1.4 .5-1.4 .5 1.4 .4-1.4 .5 .7 .2M261.9 74.1l.3-.7 .5 1.4 .4-1.4 .5 1.4 .4-1.4 .5 1.4 .5-1.4 .4 1.4 .2-.7M190.8 88.7l.7 .2-1.5 .5 1.5 .4-1.5 .5 1.5 .5-1.5 .4 1.5 .5-1.5 .4 .8 .3" fill="none" stroke="#000" stroke-width=".17"/>
<g font-size="1.8">
<text x="240" y="33.7">12V charging circuit is from 5832</text>
<text x="240" y="35.6">manual. D1 drops it to ~ 5V. The 5V</text>
<text x="240" y="37.5">charging circuit is from H8 boards.</text>
<text x="240" y="39.4">Either case, charging is probably not</text>
<text x="240" y="41.3">recommended.</text>
<text x="97.7" y="51.8">IC1</text>
<text x="229.1" y="53.7">D5</text>
<text x="240" y="53.7">D6</text>
<text x="86.7" y="57.7">MCS0</text>
<text x="86.7" y="59.5">IORD</text>
<text x="86.7" y="55.9">A0</text>
<text x="86.7" y="54.1">A1</text>
<text x="137.8" y="54.1" transform="rotate(-90 137.8 54.1)">+5V</text>
<text x="141.5" y="54.5">RN1</text>
<text x="220" y="54.1" transform="rotate(-90 220 54.1)">+5V</text>
<text x="229.1" y="55.7">1N4149</text>
<text x="240" y="55.7">1N4149</text>
<text x="86.7" y="63.2">RESET</text>
<text x="86.7" y="61.4">IOWRT</text>
<text x="234.6" y="63.2" transform="rotate(-90 234.6 63.2)">+5V</text>
<text x="249.2" y="62.3">JP7</text>
<text x="86.7" y="68.7">D0</text>
<text x="86.7" y="70.5">D1</text>
<text x="163.4" y="66.8">U$1</text>
<text x="201.4" y="67.6" transform="rotate(-90 201.4 67.6)">C3</text>
<text x="238" y="69.1" transform="rotate(-90 238 69.1)">D3</text>
<text x="249.2" y="69.1">5V/12V</text>
<text x="86.7" y="72.3">D2</text>
<text x="86.7" y="74.1">D3</text>
<text x="86.7" y="75.9">D4</text>
<text x="86.7" y="77.8">D5</text>
<text x="197.3" y="75.9" transform="rotate(-90 197.3 75.9)">Q1</text>
<text x="201.3" y="73.4" transform="rotate(-90 201.3 73.4)">C2</text>
<text x="232.1" y="75.6">1N5819</text>
<text x="236" y="77.6">D8</text>
<text x="236" y="73" transform="rotate(-90 236 73)">1N5819</text>
<text x="246.7" y="73.7">1N4004</text>
<text x="250.6" y="75.7">D2</text>
<text x="261" y="76.5">220/1W</text>
<text x="261" y="73.1">R2</text>
<text x="267.4" y="74.1" transform="rotate(-90 267.4 74.1)">+12V</text>
<text x="86.7" y="79.6">D6</text>
<text x="86.7" y="81.4">D7</text>
<text x="201.3" y="80.7" transform="rotate(-90 201.3 80.7)">C1</text>
<text x="220.7" y="82.6">10uF</text>
<text x="220.7" y="79.2">C20</text>
<text x="231.6" y="81">C30</text>
<text x="246" y="81.8" transform="rotate(-90 246 81.8)">R11</text>
<text x="259.9" y="81.9" transform="rotate(-90 259.9 81.9)">D1</text>
<text x="152.4" y="86.9">HOLD</text>
<text x="207.2" y="86.9">GND</text>
<text x="218.1" y="86.9">GND</text>
<text x="229.1" y="88.7">GND</text>
<text x="231.6" y="84.5">0.1uF</text>
<text x="242.6" y="84.9" transform="rotate(-90 242.6 84.9)">100/1W</text>
<text x="246.4" y="86.9">BAT1</text>
<text x="257.9" y="85.8" transform="rotate(-90 257.9 85.8)">1N4004</text>
<text x="265.6" y="85.1" transform="rotate(-90 265.6 85.1)">+5V</text>
<text x="90.4" y="94.2" transform="rotate(-90 90.4 94.2)">+5V</text>
<text x="117.8" y="92.4">SJ1</text>
<text x="117.8" y="94.2">SJ2</text>
<text x="125.1" y="94.2">PC4</text>
<text x="152.4" y="90.6">READ</text>
<text x="152.4" y="92.4">WRITE</text>
<text x="153.4" y="95.3">U$3</text>
<text x="189.7" y="93.3" transform="rotate(-90 189.7 93.3)">R1</text>
<text x="193.1" y="93.3" transform="rotate(-90 193.1 93.3)">10K</text>
<text x="198.1" y="90.6" transform="rotate(-90 198.1 90.6)">+5V</text>
<text x="244.4" y="95.6">U$24</text>
<text x="117.8" y="96.1">SJ3</text>
<text x="117.8" y="97.9">SJ10</text>
<text x="125.1" y="96.1">PC5</text>
<text x="125.1" y="97.9">PC6</text>
<text x="125.1" y="99.7">PC7</text>
<text x="163.4" y="99.7">MSM5832</text>
<text x="188.9" y="97.9">GND</text>
<text x="244.4" y="99.1">SUPERCAP</text>
<text x="252.8" y="96.1">GND</text>
<text x="90.4" y="103.3">GND</text>
<text x="97.7" y="103.3">8255</text>
<text x="181.7" y="103.3">GND</text>
<text x="241.9" y="103.3">GND</text>
<text x="145.2" y="110.6" transform="rotate(-90 145.2 110.6)">+5V</text>
<text x="148.8" y="109.7">RN2</text>
<text x="187.1" y="110.6" transform="rotate(-90 187.1 110.6)">+5V</text>
<text x="192.6" y="111.5">RN3</text>
<text x="150.6" y="123.4">GND</text>
<text x="192.6" y="123.4">GND</text>
<text x="196.3" y="128.9">HOLD</text>
<text x="203.5" y="126.2">JP1</text>
<text x="139.7" y="134.4">PC4</text>
<text x="139.7" y="136.2">PC5</text>
<text x="157.9" y="132.1">IC2A</text>
<text x="196.3" y="136.2">READ</text>
<text x="203.5" y="133.4">JP2</text>
<text x="212.7" y="132.3">Don't really know why it has the LS240 on the</text>
<text x="212.7" y="134.2">ZBX-348 board, since I've never seen or reverse</text>
<text x="212.7" y="136.1">engineered the board. So I built in some</text>
<text x="139.7" y="138">PC6</text>
<text x="148.8" y="138">SJ4</text>
<text x="196.3" y="143.5">WRITE</text>
<text x="203.5" y="140.8">JP3</text>
<text x="212.7" y="138">possibilities...</text>
<text x="128.7" y="147.2" transform="rotate(-90 128.7 147.2)">+5V</text>
<text x="157.9" y="147.2">74HCT240N</text>
<text x="83.1" y="150.8">D0</text>
<text x="83.1" y="152.6">D1</text>
<text x="83.1" y="154.4">D2</text>
<text x="143.3" y="152.6">GND</text>
<text x="185.3" y="154.4">SJ5</text>
<text x="194.4" y="154">IC2B</text>
<text x="218.1" y="154.4">JP6</text>
<text x="83.1" y="156.3">D3</text>
<text x="83.1" y="158.1">D4</text>
<text x="83.1" y="159.9">D5</text>
<text x="83.1" y="161.7">D6</text>
<text x="119.6" y="161.7">MCS0</text>
<text x="141.5" y="161.7">MPST</text>
<text x="148.8" y="160.8">JP5</text>
<text x="172.5" y="156.3">PC7</text>
<text x="185.3" y="156.3">SJ6</text>
<text x="185.3" y="158.1">SJ7</text>
<text x="185.3" y="159.9">SJ8</text>
<text x="229.1" y="156.3">MINTR0</text>
<text x="229.1" y="158.1">MINTR1</text>
<text x="240" y="156.1">Took another guess that maybe</text>
<text x="240" y="159.9">240 to drive interrupts.</text>
<text x="240" y="158">we could use the other half of the</text>
<text x="83.1" y="163.6">D7</text>
<text x="83.1" y="167.2">IORD</text>
<text x="148.8" y="165.8">MPST</text>
<text x="163.4" y="165.4">D0</text>
<text x="163.4" y="167.2">D1</text>
<text x="170.7" y="163.6">JP4</text>
<text x="185.3" y="163.6">SJ9</text>
<text x="83.1" y="169">IOWRT</text>
<text x="83.1" y="170.9">A0</text>
<text x="83.1" y="172.7">A1</text>
<text x="119.6" y="169">MINTR0</text>
<text x="119.6" y="170.9">MINTR1</text>
<text x="143.3" y="169">GND</text>
<text x="163.4" y="169">D2</text>
<text x="163.4" y="170.9">D3</text>
<text x="194.4" y="169">74HCT240N</text>
<text x="83.1" y="176.3">RESET</text>
<text x="119.6" y="174.5">MPST</text>
<text x="145.2" y="180" transform="rotate(-90 145.2 180)">+5V</text>
<text x="131.3" y="181.4">C6</text>
<text x="131.3" y="184.8">100uF</text>
<text x="146.5" y="184.1">IC2P</text>
<text x="156" y="185.8" transform="rotate(-90 156 185.8)">D4+5V</text>
<text x="77.6" y="189.1">GND</text>
<text x="86.7" y="190.9" transform="rotate(-90 86.7 190.9)">+12V</text>
<text x="128.7" y="189.1">GND</text>
<text x="156.1" y="189.1">GND</text>
<text x="161.2" y="186.9" transform="rotate(-90 161.2 186.9)">5</text>
<text x="229.1" y="189">Real Time Clock Multimodule</text>
<text x="229.1" y="190.9">Scott Baker, www.smbaker.com</text>
<text x="17.4" y="192.7" transform="rotate(-90 17.4 192.7)">+5V</text>
<text x="20" y="195.7">0.1uF</text>
<text x="20" y="192.3">C19</text>
<text x="28.4" y="192.7" transform="rotate(-90 28.4 192.7)">+5V</text>
<text x="30.9" y="195.7">0.1uF</text>
<text x="30.9" y="192.3">C21</text>
<text x="145.2" y="192.7">GND</text>
<text x="17.4" y="200.1">GND</text>
<text x="28.4" y="200.1">GND</text>
</g>
<g font-size="1.5">
<text x="95.2" y="53.8">8</text>
<text x="114" y="53.8">4</text>
<text x="139.4" y="53.8" transform="rotate(-90 139.4 53.8)">1</text>
<text x="95.2" y="57.4">6</text>
<text x="95.2" y="55.6">9</text>
<text x="95.2" y="59.3">5</text>
<text x="99.4" y="58.3">CS</text>
<text x="99.4" y="56.4">A0</text>
<text x="99.4" y="54.6">A1</text>
<text x="107.9" y="54.6">PA0</text>
<text x="107.9" y="56.4">PA1</text>
<text x="107.9" y="58.3">PA2</text>
<text x="114" y="55.6">3</text>
<text x="114" y="57.4">2</text>
<text x="114" y="59.3">1</text>
<text x="94.3" y="62.9">35</text>
<text x="94.3" y="61.1">36</text>
<text x="99.4" y="63.8">RESET</text>
<text x="99.4" y="61.9">WR</text>
<text x="99.4" y="60.1">RD</text>
<text x="107.9" y="60.1">PA3</text>
<text x="107.9" y="61.9">PA4</text>
<text x="107.9" y="63.8">PA5</text>
<text x="107.9" y="65.6">PA6</text>
<text x="114" y="61.1">40</text>
<text x="114" y="62.9">39</text>
<text x="114" y="64.8">38</text>
<text x="139.4" y="62.5" transform="rotate(-90 139.4 62.5)">2</text>
<text x="141.2" y="62.5" transform="rotate(-90 141.2 62.5)">3</text>
<text x="143.1" y="62.5" transform="rotate(-90 143.1 62.5)">4</text>
<text x="144.9" y="62.5" transform="rotate(-90 144.9 62.5)">5</text>
<text x="146.7" y="62.5" transform="rotate(-90 146.7 62.5)">6</text>
<text x="148.5" y="62.5" transform="rotate(-90 148.5 62.5)">7</text>
<text x="150.4" y="62.5" transform="rotate(-90 150.4 62.5)">8</text>
<text x="152.2" y="62.5" transform="rotate(-90 152.2 62.5)">9</text>
<text x="248.1" y="62.9">1</text>
<text x="248.1" y="64.8">2</text>
<text x="94.3" y="68.4">34</text>
<text x="94.3" y="70.2">33</text>
<text x="99.4" y="69.2">D0</text>
<text x="99.4" y="71">D1</text>
<text x="107.7" y="71">PB0</text>
<text x="107.9" y="67.4">PA7</text>
<text x="114" y="66.6">37</text>
<text x="114" y="70.2">18</text>
<text x="160" y="70.2">10</text>
<text x="160.9" y="68.4">9</text>
<text x="165.1" y="69.2">D0</text>
<text x="165.1" y="71">D1</text>
<text x="173.1" y="69.2">VDD</text>
<text x="179.7" y="68.4">1</text>
<text x="248.1" y="66.6">3</text>
<text x="94.3" y="72.1">32</text>
<text x="94.3" y="73.9">31</text>
<text x="94.3" y="75.7">30</text>
<text x="94.3" y="77.5">29</text>
<text x="99.4" y="72.9">D2</text>
<text x="99.4" y="74.7">D3</text>
<text x="99.4" y="76.5">D4</text>
<text x="107.7" y="72.9">PB1</text>
<text x="107.7" y="74.7">PB2</text>
<text x="107.7" y="76.5">PB3</text>
<text x="114" y="72.1">19</text>
<text x="114" y="73.9">20</text>
<text x="114" y="75.7">21</text>
<text x="114" y="77.5">22</text>
<text x="160" y="73.9">12</text>
<text x="160.1" y="72.1">11</text>
<text x="160.9" y="77.5">4</text>
<text x="165.1" y="72.9">D2</text>
<text x="165.1" y="74.7">D3</text>
<text x="174.5" y="76.5">XT</text>
<text x="179.7" y="75.7">16</text>
<text x="94.3" y="79.4">28</text>
<text x="94.3" y="81.2">27</text>
<text x="99.4" y="78.3">D5</text>
<text x="99.4" y="80.2">D6</text>
<text x="99.4" y="82">D7</text>
<text x="107.7" y="78.4">PB4</text>
<text x="107.7" y="80.2">PB5</text>
<text x="107.7" y="82">PB6</text>
<text x="107.7" y="83.8">PB7</text>
<text x="114" y="79.4">23</text>
<text x="114" y="81.2">24</text>
<text x="114" y="83">25</text>
<text x="160.9" y="79.4">5</text>
<text x="160.9" y="81.2">6</text>
<text x="160.9" y="83">7</text>
<text x="165.1" y="78.3">A0</text>
<text x="165.1" y="80.2">A1</text>
<text x="165.1" y="82">A2</text>
<text x="165.1" y="83.8">A3</text>
<text x="174.5" y="80.2">XT</text>
<text x="179.7" y="79.4">17</text>
<text x="107.7" y="87.5">PC0</text>
<text x="107.7" y="89.3">PC1</text>
<text x="114" y="86.7">14</text>
<text x="114" y="88.5">15</text>
<text x="160" y="86.7">18</text>
<text x="165.1" y="87.5">HOLD</text>
<text x="174.2" y="85.6">CS</text>
<text x="179.7" y="84.8">8</text>
<text x="94.3" y="93.9">26</text>
<text x="99.4" y="94.7">VCC</text>
<text x="107.7" y="91.1">PC2</text>
<text x="107.7" y="92.9">PC3</text>
<text x="107.7" y="94.8">PC4</text>
<text x="114" y="90.3">16</text>
<text x="114" y="92.1">17</text>
<text x="114" y="93.9">13</text>
<text x="114" y="95.8">12</text>
<text x="116.7" y="93.9">1</text>
<text x="116.7" y="95.8">1</text>
<text x="121.7" y="93.9">2</text>
<text x="121.7" y="95.8">2</text>
<text x="160" y="95.8">15</text>
<text x="160.9" y="90.3">3</text>
<text x="160.9" y="92.1">2</text>
<text x="165.1" y="91.1">READ</text>
<text x="165.1" y="92.9">WRITE</text>
<text x="172.5" y="92.9">TEST</text>
<text x="179.7" y="92.1">14</text>
<text x="179.7" y="95.8">13</text>
<text x="95.2" y="97.6">7</text>
<text x="99.4" y="98.4">GND</text>
<text x="107.7" y="96.6">PC5</text>
<text x="107.7" y="98.4">PC6</text>
<text x="107.7" y="100.2">PC7</text>
<text x="114" y="97.6">11</text>
<text x="114" y="99.4">10</text>
<text x="116.7" y="97.6">1</text>
<text x="116.7" y="99.4">1</text>
<text x="121.7" y="97.6">2</text>
<text x="121.7" y="99.4">2</text>
<text x="165.1" y="96.6">30ADJ</text>
<text x="172.9" y="96.6">GND</text>
<text x="146.7" y="110.4" transform="rotate(-90 146.7 110.4)">1</text>
<text x="188.7" y="110.4" transform="rotate(-90 188.7 110.4)">1</text>
<text x="146.7" y="119" transform="rotate(-90 146.7 119)">2</text>
<text x="148.5" y="119" transform="rotate(-90 148.5 119)">3</text>
<text x="150.4" y="119" transform="rotate(-90 150.4 119)">4</text>
<text x="152.2" y="119" transform="rotate(-90 152.2 119)">5</text>
<text x="188.7" y="119" transform="rotate(-90 188.7 119)">2</text>
<text x="190.5" y="119" transform="rotate(-90 190.5 119)">3</text>
<text x="192.3" y="119" transform="rotate(-90 192.3 119)">4</text>
<text x="194.1" y="119" transform="rotate(-90 194.1 119)">5</text>
<text x="202.4" y="126.8">1</text>
<text x="202.4" y="128.6">2</text>
<text x="202.4" y="130.5">3</text>
<text x="155.4" y="134.1">2</text>
<text x="155.4" y="135.9">4</text>
<text x="155.4" y="137.8">6</text>
<text x="159.6" y="134.9">A1</text>
<text x="159.6" y="136.7">A2</text>
<text x="165.4" y="136.7">Y2</text>
<text x="165.4" y="134.9">Y1</text>
<text x="170.6" y="137.8">14</text>
<text x="170.6" y="135.9">16</text>
<text x="170.6" y="134.1">18</text>
<text x="202.4" y="134.1">1</text>
<text x="202.4" y="135.9">2</text>
<text x="202.4" y="137.8">3</text>
<text x="147.7" y="139.6">1</text>
<text x="152.7" y="139.6">2</text>
<text x="155.4" y="143.2">1</text>
<text x="155.4" y="139.6">8</text>
<text x="159.6" y="138.6">A3</text>
<text x="159.6" y="140.4">A4</text>
<text x="165.4" y="140.4">Y4</text>
<text x="165.4" y="138.6">Y3</text>
<text x="170.6" y="139.6">12</text>
<text x="202.4" y="141.4">1</text>
<text x="202.4" y="143.2">2</text>
<text x="88.9" y="148.7">35</text>
<text x="93.9" y="149.5">GND35</text>
<text x="108" y="149.5">+5V36</text>
<text x="115.8" y="148.7">36</text>
<text x="159.6" y="144">G</text>
<text x="202.4" y="145">3</text>
<text x="88.9" y="156">27</text>
<text x="88.9" y="154.2">29</text>
<text x="88.9" y="152.4">31</text>
<text x="88.9" y="150.5">33</text>
<text x="93.9" y="155">MD2</text>
<text x="93.9" y="153.2">MD1</text>
<text x="93.9" y="151.3">MD0</text>
<text x="106.9" y="151.3">MDRQT</text>
<text x="107" y="153.2">MDACK</text>
<text x="108.5" y="155">OPT0</text>
<text x="115.8" y="156">28</text>
<text x="115.8" y="154.2">30</text>
<text x="115.8" y="152.4">32</text>
<text x="115.8" y="150.5">34</text>
<text x="184.2" y="156">1</text>
<text x="189.2" y="156">2</text>
<text x="191.2" y="156">11</text>
<text x="207.1" y="156">9</text>
<text x="217" y="156">1</text>
<text x="225.7" y="156">2</text>
<text x="88.9" y="161.5">21</text>
<text x="88.9" y="159.6">23</text>
<text x="88.9" y="157.8">25</text>
<text x="93.9" y="160.4">MD5</text>
<text x="93.9" y="158.6">MD4</text>
<text x="93.9" y="156.8">MD3</text>
<text x="108.5" y="156.8">OPT1</text>
<text x="108.5" y="160.4">NC24</text>
<text x="108.5" y="158.6">NC26</text>
<text x="115.8" y="161.5">22</text>
<text x="115.8" y="159.6">24</text>
<text x="115.8" y="157.8">26</text>
<text x="147.7" y="161.5">1</text>
<text x="184.2" y="157.8">1</text>
<text x="184.2" y="159.6">1</text>
<text x="184.2" y="161.5">1</text>
<text x="189.2" y="157.8">2</text>
<text x="189.2" y="159.6">2</text>
<text x="189.2" y="161.5">2</text>
<text x="191.1" y="157.8">13</text>
<text x="191.1" y="159.6">15</text>
<text x="191.1" y="161.5">17</text>
<text x="196.1" y="156.8">A1</text>
<text x="196.1" y="158.6">A2</text>
<text x="196.1" y="160.4">A3</text>
<text x="201.8" y="160.4">Y3</text>
<text x="201.8" y="158.6">Y2</text>
<text x="201.8" y="156.8">Y1</text>
<text x="207.1" y="161.5">3</text>
<text x="207.1" y="159.6">5</text>
<text x="207.1" y="157.8">7</text>
<text x="217" y="157.8">3</text>
<text x="225.7" y="157.8">4</text>
<text x="88.9" y="167">15</text>
<text x="88.9" y="165.1">17</text>
<text x="88.9" y="163.3">19</text>
<text x="93.9" y="167.8">IOR</text>
<text x="93.9" y="165.9">GND17</text>
<text x="93.9" y="164.1">MD7</text>
<text x="93.9" y="162.3">MD6</text>
<text x="107.9" y="162.3">MCSO</text>
<text x="108" y="165.9">+5V18</text>
<text x="108.2" y="164.1">MCS1</text>
<text x="108.5" y="167.8">NC16</text>
<text x="115.8" y="167">16</text>
<text x="115.8" y="165.1">18</text>
<text x="115.8" y="163.3">20</text>
<text x="147.7" y="163.3">2</text>
<text x="169.6" y="165.1">1</text>
<text x="169.6" y="167">3</text>
<text x="178.3" y="165.1">2</text>
<text x="178.3" y="167">4</text>
<text x="184.2" y="165.1">1</text>
<text x="189.2" y="165.1">2</text>
<text x="191.1" y="165.1">19</text>
<text x="196.1" y="165.9">G</text>
<text x="196.1" y="162.3">A4</text>
<text x="201.8" y="162.3">Y4</text>
<text x="88.9" y="168.8">13</text>
<text x="89" y="170.6">11</text>
<text x="89.7" y="172.4">9</text>
<text x="93.9" y="173.2">MA1</text>
<text x="93.9" y="171.4">MA0</text>
<text x="93.9" y="169.6">IOWR</text>
<text x="106.9" y="171.4">MINTR1</text>
<text x="106.9" y="169.6">MINTR0</text>
<text x="108.5" y="173.2">NC10</text>
<text x="115.8" y="172.4">10</text>
<text x="115.8" y="170.6">12</text>
<text x="115.8" y="168.8">14</text>
<text x="169.6" y="168.8">5</text>
<text x="169.6" y="170.6">7</text>
<text x="178.3" y="168.8">6</text>
<text x="178.3" y="170.6">8</text>
<text x="89.7" y="179.7">1</text>
<text x="89.7" y="177.9">3</text>
<text x="89.7" y="174.2">7</text>
<text x="89.7" y="176.1">5</text>
<text x="93.9" y="178.7">GND</text>
<text x="93.9" y="175">MA2</text>
<text x="93.9" y="176.9">RESET</text>
<text x="108.3" y="175">MPST</text>
<text x="109.4" y="176.9">NC6</text>
<text x="109.7" y="178.7">+5V</text>
<text x="115.8" y="179.7">2</text>
<text x="115.8" y="177.9">4</text>
<text x="115.8" y="176.1">6</text>
<text x="115.8" y="174.2">8</text>
<text x="93.9" y="180.5">+12V</text>
<text x="109.4" y="180.6">NC2</text>
<text x="146.7" y="180.1" transform="rotate(-90 146.7 180.1)">20</text>
<text x="146.7" y="188.8" transform="rotate(-90 146.7 188.8)">10</text>
</g>
<g font-size="1.3">
<text x="92.2" y="147.2">U$2</text>
<text x="92.2" y="183.6">SBX251SMALL</text>
<text x="148.3" y="181.8" transform="rotate(-90 148.3 181.8)">VCC</text>
<text x="148.3" y="187.8" transform="rotate(-90 148.3 187.8)">GND</text>
</g>
<text font-size="1" x="242.5" y="95.7">+</text>
<g font-size=".4">
<text x="224.3" y="54.2">SpiceOrder 1</text>
<text x="228" y="54.2">SpiceOrder 2</text>
<text x="235.2" y="54.2">SpiceOrder 1</text>
<text x="238.9" y="54.2">SpiceOrder 2</text>
<text x="236.6" y="64.3" transform="rotate(-90 236.6 64.3)">SpiceOrder 1</text>
<text x="236.6" y="68" transform="rotate(-90 236.6 68)">SpiceOrder 2</text>
<text x="237.1" y="76.1">SpiceOrder 2</text>
<text x="240.7" y="76.1">SpiceOrder 1</text>
<text x="251.7" y="74.3">SpiceOrder 2</text>
<text x="255.3" y="74.3">SpiceOrder 1</text>
<text x="258.4" y="77.1" transform="rotate(-90 258.4 77.1)">SpiceOrder 1</text>
<text x="258.4" y="80.8" transform="rotate(-90 258.4 80.8)">SpiceOrder 2</text>
<text x="129.4" y="180.1">SpiceOrder 1</text>
<text x="129.4" y="185.6">SpiceOrder 2</text>
</g>
</svg>
